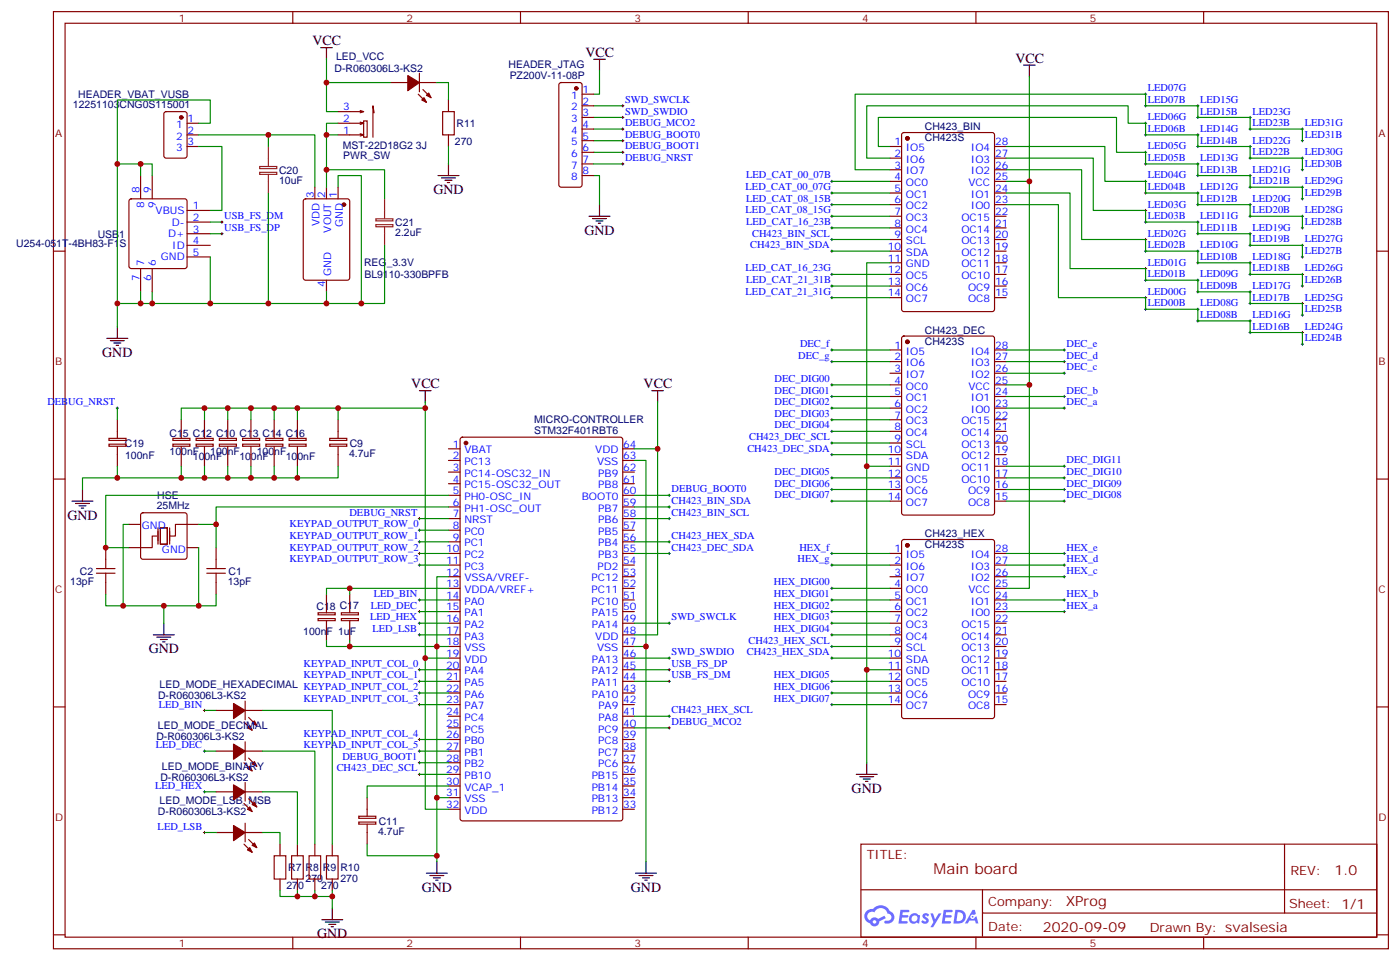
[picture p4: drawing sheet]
<svg xmlns="http://www.w3.org/2000/svg" width="425mm" height="292mm" viewBox="0 0 425 292" stroke-linecap="round" stroke-linejoin="round" font-family="sans-serif">
<g fill="none" stroke="#870000" stroke-width=".35">
<path d="M16.2 3.5h405.4v284.4h-405.4zM19.8 7.1h398.2v277.2h-398.2zM88.9 3.5v3.6M158 3.5v3.6M227.2 3.5v3.6M296.3 3.5v3.6M365.5 3.5v3.6M16.2 76.2h3.6M418 76.2h3.6M16.2 145.3h3.6M418 145.3h3.6M16.2 214.5h3.6"/>
<path d="M418 214.5h3.6M261.4 256.1h156.6v28.2h-156.6zM390 256.1v20.9M261.4 270h156.5M298.3 277h119.6M298.3 270v14.1M16.2 283.6h3.6M88.9 284.3v3.6M158 284.3v3.6M227.2 284.3v3.6M296.3 284.3v3.6M365.5 284.3v3.6"/>
<path d="M418 283.6h3.6"/>
</g>
<g fill="#5487ff">
<path d="M280.4 277.3a1.22 1.22 0 0 1 1.7 .3l-.4 .5a.47 .47 0 0 0-.3-.4 .47 .47 0 0 0-.5 .2l.1 .3a1.14 1.14 0 0 1 .8 1.7 1.14 1.14 0 0 1-1.9 0l-.2-.2 .5-.5 .7 .4a.29 .29 0 0 0 .3-.3 .29 .29 0 0 0-.2-.3 1.04 1.04 0 0 1-.6-1.7z"/>
<path d="M273.4 276h2.4l.3 .2-.2 .5-1.8 .1-.1 .8h1.5l.3 .4-.3 .4h-1.6l-.2 1.1h1.7l.2 .3-.2 .3-2.6 .1z"/>
<path d="M286.5 276h2.4l.3 .2-.1 .5-1.8 .1-.2 .8h1.6l.3 .4-.4 .4h-1.6l-.1 1.1h1.7l.2 .3-.2 .3-2.6 .1z"/>
<path d="M295.3 276.1h.7l.3 1.2-.6 .3a.69 .69 0 0 0-1 .3 .69 .69 0 0 0 .4 1 .69 .69 0 0 0 .9-.7l.5-.2 .6 2.2h-.8l-.2-.9h-1.8l-.5 .9h-.8z"/>
<path d="M282.5 277.1h.8l.6 1.8 1.1-1.8h.9l-2.6 4.2h-.8l.9-1.5z"/>
<path d="M290.1 276.1l-.6 4.1h1.3a2.11 2.11 0 0 0 2.5-2.1 2.11 2.11 0 0 0-2.5-2zM290.8 276.8a1.43 1.43 0 0 1 1.6 1.6 1.43 1.43 0 0 1-2 1.1z"/>
<path d="M276.4 277.7a1.54 1.54 0 0 0-.1 2.1 1.54 1.54 0 0 0 2.2 .2l.6 .2 .3-2.3-.2-.2-.4-.1a1.49 1.49 0 0 0-2.4 .1zM276.7 278.7a.94 .94 0 0 1 1.8 0 .94 .94 0 0 1-1.8 0z"/>
<path d="M263.1 276.4a2.18 2.18 0 0 0 1.1 3.7 1.44 1.44 0 0 0 1.6 1 1.44 1.44 0 0 0 1.2-1.5l2-1-.5-.8-1.9 1a1.47 1.47 0 0 0-2.4 .4 1.39 1.39 0 0 1-.7-1.9 1.39 1.39 0 0 1 2-.5 2.12 2.12 0 0 1 2.2-1.3 2.12 2.12 0 0 1 1.9 1.7 1.14 1.14 0 0 1 1.1 1.4 1.14 1.14 0 0 1-1.7 .8 .43 .43 0 0 0-.5 .3 .43 .43 0 0 0 .4 .5 1.98 1.98 0 0 0 2.5-1.2 1.98 1.98 0 0 0-1.2-2.5 3.1 3.1 0 0 0-5.3-.7l-.9 .1zM265 279.7a.55 .55 0 0 1 1.1 0 .55 .55 0 0 1-1.1 0z"/>
<circle cx="295.3" cy="278.1" r=".26"/>
</g>
<g fill="none" stroke="#870000" stroke-width=".35">
<path d="M50 34.1l.4-.2h5.7l.6 .4 .1 13-.5 .6-5.9 .1-.6-.5-.1-12.9zM56.8 37.4h3.5M109.4 37l1 .4h-7.7M109.4 33.5l1 .4h-7.7M110.4 36.7h1.1v4.9h-1.1zM110.4 37.4l-1 .3M110.4 33.9l-1 .3M113.6 34.2l-.4-2.1v9.5M118.5 25h5.3M127 28.6l2.5 2.4M127.4 25h5.2M127.4 22.2v5.7"/>
<path d="M128.4 27.2l2.5 2.4M134.4 33.9h3.5v7h-3.5zM136.2 30.3v3.6M169.9 25.3l.5-.3h5.6l.5 .3 .2 .5v30.3l-.2 .5-.5 .2h-5.6l-.5-.2-.2-.5v-30.3zM176.7 28.6h3.6M176.7 32.1h3.6M176.7 35.6h3.6M176.7 39.2h3.6M42.7 53.3v7M46.2 53.3v7M56.8 40.9h3.5M56.8 44.5h3.5"/>
<path d="M95.6 56.8v3.5M99.1 56.8v3.5M102.7 56.8v3.5M109.4 40.6l1 .3h-7.7M110.4 40.9l-1 .4M136.2 40.9v3.6M176.7 42.7h3.6M176.7 46.2h3.6M176.7 49.7h3.6M176.7 53.3h3.6M270.2 44.5h3.6M270.2 48h3.6"/>
<path d="M270.2 51.5h3.6M270.2 55h3.6M270.2 58.6h3.6M274 40.4l.5-.2h26.8l.6 .4 .1 53.2-.5 .7h-27l-.7-.4v-53.2zM302 44.5h3.5M302 48h3.5M302 51.5h3.5M302 55h3.5M302 58.6h3.5M39.4 60.5l.5-.2h16.2l.5 .2 .2 .5v19.8l-.2 .5-.5 .2h-16.2l-.5-.2-.2-.5v-19.8zM56.8 78h7.1M56.8 74.4h7.1"/>
<path d="M56.8 70.9h7.1M56.8 67.4h7.1M56.8 63.9h7.1M92.3 60.5l.5-.2h12.7l.6 .5 .1 23.5-.5 .7h-12.9l-.7-.4v-23.6zM270.2 62.1h3.6M270.2 65.6h3.6M270.2 69.1h3.6M270.2 72.7h3.6M270.2 76.2h3.6M270.2 79.7h3.6M302 62.1h3.5M302 65.6h3.5"/>
<path d="M302 69.1h3.5M302 72.7h3.5M302 76.2h3.5M302 79.7h3.5M42.7 81.5v7M46.2 81.5v7M99.1 85v3.5M270.2 83.3h3.6M270.2 86.8h3.6M270.2 90.3h3.6M302 83.3h3.5M302 86.8h3.5"/>
<path d="M302 90.3h3.5M270.2 106.2h3.6M270.2 109.7h3.6M270.2 113.2h3.6M270.2 116.8h3.6M274 102.2l.5-.2h26.8l.6 .4 .1 53.2-.5 .6-27 .1-.7-.5v-53.1zM302 106.2h3.5M302 109.7h3.5M302 113.2h3.5M302 116.8h3.5M33.1 134.8h5.2v.6h-5.2zM33.1 133h5.2v.6h-5.2z"/>
<path d="M35.6 127.4v5.6M35.6 135.5v6M52.5 134.8h5.2v.6h-5.2zM52.5 133h5.2v.6h-5.2zM55 127.4v5.6M55 135.5v6M59.5 134.8h5.2v.6h-5.2zM59.5 133h5.2v.6h-5.2zM62.1 127.4v5.6M62.1 135.5v6M66.6 134.8h5.2v.6h-5.2zM66.6 133h5.2v.6h-5.2z"/>
<path d="M69.1 127.4v5.6M69.1 135.5v6M73.7 134.8h5.1v.6h-5.1zM73.7 133h5.1v.6h-5.1zM76.2 127.4v5.6M76.2 135.5v6M80.7 134.8h5.2v.6h-5.2zM80.7 133h5.2v.6h-5.2zM83.3 127.4v5.6M83.3 135.5v6M87.8 134.8h5.2v.6h-5.2zM87.8 133h5.2v.6h-5.2z"/>
<path d="M90.3 127.4v5.6M90.3 135.5v6M100.1 134.8h5.2v.6h-5.2zM100.1 133h5.2v.6h-5.2zM102.7 127.4v5.6M102.7 135.5v6M136.2 136.2h3.5M136.2 139.7h3.5M139.9 132.9l.5-.3h48l.6 .5 .1 115.3-.5 .6-48.2 .1-.6-.5-.1-115.3zM189.1 136.2h3.5M189.1 139.7h3.5M270.2 120.3h3.6"/>
<path d="M270.2 123.8h3.6M270.2 127.4h3.6M270.2 130.9h3.6M270.2 134.4h3.6M270.2 137.9h3.6M302 120.3h3.5M302 123.8h3.5M302 127.4h3.5M302 130.9h3.5M302 134.4h3.5M302 137.9h3.5M39.2 159.1h3.5"/>
<path d="M42.9 155.8l.5-.2h12.7l.5 .2 .2 .5v12.7l-.2 .5-.5 .2h-12.7l-.5-.2-.2-.5v-12.7zM60.3 159.1h-7v3.5h-1.8M136.2 143.2h3.5M136.2 146.8h3.5M136.2 150.3h3.5M136.2 153.8h3.5M136.2 157.3h3.5M189.1 143.2h3.5M189.1 146.8h3.5M189.1 150.3h3.5M189.1 153.8h3.5M189.1 157.3h3.5"/>
<path d="M270.2 141.5h3.6M270.2 145h3.6M270.2 148.5h3.6M270.2 152h3.6M302 141.5h3.5M302 145h3.5M302 148.5h3.5M302 152h3.5M29.3 172.5h5.6M29.3 173.9h5.6M32.1 166.2v6.3M32.1 173.9v6.4"/>
<path d="M47.6 162.6h-1.4v3.6h-7M48 160.2v4.9M48.7 160.2h2.1v4.9h-2.1zM51.5 160.2v4.9M56.8 166.2h3.5M62.8 172.5h5.6M62.8 173.9h5.6M65.6 166.2v6.3M65.6 173.9v6.4M136.2 160.9h3.5M136.2 164.4h3.5M136.2 167.9h3.5"/>
<path d="M136.2 171.4h3.5M136.2 175h3.5M136.2 178.5h3.5M189.1 160.9h3.5M189.1 164.4h3.5M189.1 167.9h3.5M189.1 171.4h3.5M189.1 175h3.5M189.1 178.5h3.5M270.2 167.9h3.6M270.2 171.4h3.6M270.2 175h3.6"/>
<path d="M270.2 178.5h3.6M274 163.9l.5-.2h26.8l.6 .4 .1 53.2-.5 .7h-27l-.7-.4v-53.2zM302 167.9h3.5M302 171.4h3.5M302 175h3.5M302 178.5h3.5M96.6 187.7h5.2v.6h-5.2zM96.6 185.9h5.2v.6h-5.2zM99.1 180.3v5.6M99.1 188.4v6M103.6 187.7h5.2v.6h-5.2zM103.6 185.9h5.2v.6h-5.2z"/>
<path d="M106.2 180.3v5.6M106.2 188.4v6M136.2 182h3.5M136.2 185.6h3.5M136.2 189.1h3.5M136.2 192.6h3.5M136.2 196.1h3.5M136.2 199.7h3.5M189.1 182h3.5M189.1 185.6h3.5M189.1 189.1h3.5M189.1 192.6h3.5"/>
<path d="M189.1 196.1h3.5M189.1 199.7h3.5M270.2 182h3.6M270.2 185.6h3.6M270.2 189.1h3.6M270.2 192.6h3.6M270.2 196.1h3.6M270.2 199.7h3.6M302 182h3.5M302 185.6h3.5M302 189.1h3.5M302 192.6h3.5"/>
<path d="M302 196.1h3.5M302 199.7h3.5M65.6 215.5h5.3M74.1 219.1l2.5 2.4M74.4 212.7v5.7M74.4 215.5h5.3M75.5 217.7l2.5 2.4M136.2 203.2h3.5M136.2 206.7h3.5M136.2 210.3h3.5M136.2 213.8h3.5M136.2 217.3h3.5"/>
<path d="M189.1 203.2h3.5M189.1 206.7h3.5M189.1 210.3h3.5M189.1 213.8h3.5M189.1 217.3h3.5M270.2 203.2h3.6M270.2 206.7h3.6M270.2 210.3h3.6M270.2 213.8h3.6M302 203.2h3.5M302 206.7h3.5M302 210.3h3.5"/>
<path d="M302 213.8h3.5M65.6 227.9h5.3M74.1 231.4l2.5 2.5M74.4 227.9h5.3M74.4 225.1v5.6M74.4 237.4v5.7M75.5 230l2.5 2.5M136.2 220.8h3.5M136.2 224.4h3.5M136.2 227.9h3.5M136.2 231.4h3.5M136.2 234.9h3.5"/>
<path d="M136.2 238.5h3.5M189.1 220.8h3.5M189.1 224.4h3.5M189.1 227.9h3.5M189.1 231.4h3.5M189.1 234.9h3.5M189.1 238.5h3.5M65.6 252.6h5.3M65.6 240.2h5.3M74.1 256.1l2.5 2.5M74.1 243.8l2.5 2.4M74.4 252.6h5.3"/>
<path d="M74.4 249.8v5.6M74.4 240.2h5.3M75.5 254.7l2.5 2.5M75.5 242.4l2.5 2.4M83.3 259.6h3.5v7.1h-3.5zM85 256.1v3.5M88.5 259.6h3.6v7.1h-3.6zM90.3 256.1v3.5M93.8 259.6h3.6v7.1h-3.6zM95.6 256.1v3.5M99.1 259.6h3.6v7.1h-3.6zM100.9 256.1v3.5"/>
<path d="M108.9 249.4h5.2v.6h-5.2zM108.9 247.7h5.2v.6h-5.2zM111.5 242v5.7M111.5 250.1v6M136.2 242h3.5M136.2 245.5h3.5M189.1 242h3.5M189.1 245.5h3.5M85 266.7v3.5M90.3 266.7v3.5M95.6 266.7v3.5M100.9 266.7v3.5"/>
</g>
<g fill="#870000" stroke="#870000" stroke-width=".35">
<path d="M76.6 256.5l.7-.7 .7 1.4z"/>
<path d="M75.1 257.9l.7-.7 .8 1.4z"/>
<path d="M70.9 250.5l3.5 2.1-3.5 2.5z"/>
<path d="M76.6 219.4l.7-.7 .7 1.4z"/>
<path d="M75.1 220.8l.7-.7 .8 1.4z"/>
<path d="M70.9 213.4l3.5 2.1-3.5 2.5z"/>
<path d="M76.6 231.8l.7-.7 .7 1.4z"/>
<path d="M75.1 233.2l.7-.7 .8 1.4z"/>
<path d="M70.9 225.8l3.5 2.1-3.5 2.5z"/>
<path d="M76.6 244.1l.7-.7 .7 1.4z"/>
<path d="M75.1 245.5l.7-.7 .8 1.4z"/>
<path d="M70.9 238.1l3.5 2.1-3.5 2.5z"/>
<path d="M130.2 28.2l.7 1.4-1.4-.7z"/>
<path d="M128.1 30.3l.7-.7 .7 1.4z"/>
<path d="M123.8 22.9l3.6 2.1-3.6 2.5z"/>
<circle cx="141.5" cy="134.4" r=".53"/>
<circle cx="55" cy="35.6" r=".53"/>
<circle cx="275.5" cy="42" r=".53"/>
<circle cx="275.5" cy="103.7" r=".53"/>
<circle cx="275.5" cy="165.5" r=".53"/>
<circle cx="104.4" cy="62.1" r=".53"/>
<circle cx="175" cy="26.8" r=".53"/>
</g>
<g fill="none" stroke="#000" stroke-width=".35">
<path d="M97.4 14.5h3.5M99.1 14.5v3.5M180.3 18h3.5M182 18v3.5M310.8 19.8h3.5M312.6 19.8v3.5M133 53.3h6.3M134.1 54h4.2M135.1 54.7h2.1M135.8 55.4h.7M136.2 49.7v3.6M178.9 65.6h6.3"/>
<path d="M179.9 66.3h4.2M181 67h2.1M181.7 67.7h.7M182 62.1v3.5M35.6 99.1v3.6M32.5 102.7h6.3M33.5 103.4h4.2M34.6 104.1h2.1M35.3 104.8h.7M127.4 118.5h3.5M129.1 118.5v3.6M197.9 118.5h3.5"/>
<path d="M199.7 118.5v3.6M21.9 152h6.3M22.9 152.8h4.3M24 153.5h2.1M24.7 154.2h.7M25 148.5v3.5M46.6 192.6h6.3M47.6 193.3h4.3M48.7 194h2.1M49.4 194.7h.7M49.7 189.1v3.5M260 234.9h6.3"/>
<path d="M261.1 235.7h4.2M262.1 236.4h2.1M262.8 237.1h.7M263.2 231.4v3.5M97.7 279h6.4M98.8 279.8h4.2M100.9 275.5v3.5M129.5 264.9h6.3M130.5 265.6h4.3M131.6 266.3h2.1M132.3 267.1h.7M132.6 261.4v3.5"/>
<path d="M193 264.9h6.3M194 265.6h4.3M195.1 266.3h2.1M195.8 267.1h.7M196.1 261.4v3.5M99.8 280.5h2.2M100.5 281.2h.7"/>
</g>
<g fill="none" stroke="#008700" stroke-width=".35">
<path d="M99.1 18v15.9h3.6M60.3 37.4h3.6v-7.1h-28.3v19.4M99.1 25h19.4M102.7 37.4h-3.6v19.4M132.6 25h3.6v5.3M180.3 32.1h8.8M180.3 35.6h8.8M180.3 39.2h8.8M182 21.5v7.1h-1.7M312.6 23.3v31.7h-7.1M42.7 49.7v3.6M46.2 53.3v-3.6h-10.6v42.4h28.3v-14.1"/>
<path d="M60.3 40.9h35.3v15.9M60.3 44.5h7.1v19.4h-3.5M81.5 40.9v3.6M81.5 58.6v33.5M99.1 40.9h3.6M99.1 51.5h17.7v8.8M102.7 56.8v-3.5h7v38.8h-45.8M136.2 44.5v5.2M180.3 53.3h1.7v8.8M180.3 49.7h8.8M180.3 42.7h8.8M180.3 46.2h8.8"/>
<path d="M252.6 55h17.6M252.6 58.6h17.6M270.2 44.5h-3.5v-8.9h72.3v10.6h8.8v3.5h15.9v3.6h15.9v3.5h15.9v3.5M270.2 48h-7v-15.9h79.3v5.3h5.3v3.5h15.9v3.6h15.9v3.5h15.9v3.5M305.5 58.6h19.4v22.9h22.9v3.5h15.9v3.5h15.9v3.6h15.9v3.5M305.5 51.5h22.9v21.2h19.4v3.5h15.9v3.5h15.9v3.6h15.9v3.5M305.5 48h26.5v15.9h15.8v3.5h15.9v3.5h15.9v3.5h15.9v3.6M305.5 44.5h30v10.5h12.3v3.6h15.9v3.5h15.9v3.5h15.9v3.5M312.6 55v61.8h-7.1M395.5 42.7v-3.5h-15.9v-3.6h-15.9v-3.5h-15.9v-3.5h-88.2v22.9h10.6M63.9 67.4h3.5M63.9 70.9h3.5"/>
<path d="M116.8 74.4v17.7h-7.1M252.6 62.1h17.6M252.6 65.6h17.6M252.6 69.1h17.6M252.6 72.7h17.6M252.6 76.2h17.6M270.2 79.7h-7v61.8M305.5 62.1h15.9v28.2h26.4v3.5h15.9v3.6h15.9v3.5h15.9v3.5M35.6 92.1v7M42.7 88.5v3.6M46.2 88.5v3.6M99.1 88.5v3.6"/>
<path d="M252.6 83.3h17.6M252.6 86.8h17.6M252.6 90.3h17.6M252.6 106.2h17.6M252.6 109.7h17.6M252.6 116.8h17.6M305.5 106.2h17.6M305.5 109.7h17.6M305.5 113.2h17.6M312.6 116.8v61.7h-7.1M35.6 123.8v3.6M62.1 123.8v3.6"/>
<path d="M69.1 123.8v3.6M76.2 123.8v3.6M83.3 123.8v3.6M90.3 123.8v3.6M102.7 123.8v3.6M129.1 122.1v77.6h7.1M129.1 123.8h-74.1v3.6M192.6 139.7h3.5v121.7M192.6 136.2h7.1M199.7 122.1v70.5h-7.1M252.6 120.3h17.6M252.6 123.8h17.6"/>
<path d="M252.6 127.4h17.6M252.6 130.9h17.6M252.6 137.9h17.6M252.6 134.4h17.6M305.5 120.3h17.6M305.5 123.8h17.6M35.6 141.5v3.5h19.4M35.6 145h-10.6v3.5M39.2 159.1h-1.8v24.7M55 141.5v3.5h47.7v-3.5M62.1 141.5v3.5M65.6 159.1v7.1"/>
<path d="M69.1 141.5v3.5M76.2 141.5v3.5M83.3 141.5v3.5M90.3 141.5v3.5M127.4 157.3h8.8M136.2 150.3h-104.1v15.9h7.1M136.2 153.8h-70.6v5.3h-5.3M192.6 150.3h10.6M192.6 157.3h10.6M192.6 153.8h10.6M252.6 145h17.6M252.6 148.5h17.6"/>
<path d="M252.6 152h17.6M270.2 141.5h-7v61.7M305.5 145h17.6M305.5 148.5h17.6M305.5 152h17.6M305.5 141.5h17.6M60.3 166.2v17.6M106.2 178.5v1.8M127.4 171.4h8.8M127.4 167.9h8.8M127.4 164.4h8.8M127.4 160.9h8.8"/>
<path d="M136.2 175h-3.6v21.1h-33.5v-1.7M136.2 178.5h-37.1v1.8M192.6 167.9h10.6M192.6 164.4h10.6M252.6 171.4h17.6M252.6 167.9h17.6M252.6 178.5h17.6M305.5 175h17.6M305.5 171.4h17.6M305.5 167.9h17.6M32.1 180.3v3.5h17.6M65.6 180.3v3.5h-15.9v5.3"/>
<path d="M106.2 194.4v1.7M127.4 185.6h8.8M127.4 182h8.8M127.4 189.1h8.8M127.4 192.6h8.8M129.1 199.7v45.8h7.1M136.2 196.1h-3.6v45.9M192.6 199.7h10.6M192.6 196.1h3.5M192.6 189.1h10.6M252.6 199.7h17.6M252.6 196.1h17.6"/>
<path d="M252.6 185.6h17.6M252.6 182h17.6M252.6 189.1h17.6M252.6 192.6h17.6M305.5 185.6h17.6M305.5 182h17.6M62.1 215.5h3.5M79.7 215.5h21.2v40.6M127.4 206.7h8.8M127.4 203.2h8.8M127.4 210.3h8.8M127.4 213.8h8.8"/>
<path d="M192.6 206.7h10.6M192.6 203.2h10.6M192.6 217.3h10.6M252.6 206.7h17.6M252.6 210.3h17.6M252.6 213.8h17.6M270.2 203.2h-7v28.2M62.1 227.9h3.5M79.7 227.9h15.9v28.2M127.4 231.4h8.8M127.4 234.9h8.8M127.4 227.9h8.8"/>
<path d="M127.4 224.4h8.8M136.2 238.5h-24.7v3.5M192.6 220.8h10.6M62.1 240.2h3.5M62.1 252.6h3.5M79.7 252.6h5.3v3.5M79.7 240.2h10.6v15.9M111.5 256.1v3.5h21.1M136.2 242h-3.6v19.4M85 270.2v1.8h15.9v-1.8M90.3 270.2v1.8M95.6 270.2v1.8"/>
<path d="M100.9 272v3.5"/>
</g>
<g fill="none" stroke="#000" stroke-width=".3">
<path d="M188.7 32.1h.7M188.7 35.6h.7M188.7 39.2h.7M189.1 31.8v.7M189.1 35.3v.7M189.1 38.8v.7M347.5 37.4h.7M347.5 28.6h.7M347.5 32.1h.7M347.8 28.2v.7M347.8 31.8v.7M347.8 37v.7"/>
<path d="M363.4 32.1h.7M363.4 35.6h.7M363.7 31.8v.7M363.7 35.3v.7M379.2 35.6h.7M379.2 39.2h.7M379.6 35.3v.7M379.6 38.8v.7M395.1 39.2h.7M395.5 38.8v.7M188.7 46.2h.7M188.7 49.7h.7"/>
<path d="M188.7 42.7h.7M189.1 42.3v.7M189.1 45.9v.7M189.1 49.4v.7M252.2 55h.7M252.2 58.6h.7M252.6 54.7v.7M252.6 58.2v.7M347.5 55h.7M347.5 46.2h.7M347.5 58.6h.7M347.5 49.7h.7"/>
<path d="M347.5 40.9h.7M347.8 40.6v.7M347.8 45.9v.7M347.8 49.4v.7M347.8 54.7v.7M347.8 58.2v.7M363.4 58.6h.7M363.4 49.7h.7M363.4 40.9h.7M363.4 44.5h.7M363.4 53.3h.7M363.7 40.6v.7"/>
<path d="M363.7 44.1v.7M363.7 49.4v.7M363.7 52.9v.7M363.7 58.2v.7M379.2 44.5h.7M379.2 53.3h.7M379.2 48h.7M379.2 56.8h.7M379.6 44.1v.7M379.6 47.6v.7M379.6 52.9v.7M379.6 56.4v.8"/>
<path d="M395.1 48h.7M395.1 56.8h.7M395.1 42.7h.7M395.1 51.5h.7M395.5 42.3v.7M395.5 47.6v.7M395.5 51.2v.7M395.5 56.4v.8M395.5 60v.7M67 70.9h.7M67 67.4h.7M67.4 67v.7"/>
<path d="M67.4 70.6v.7M252.2 72.7h.7M252.2 76.2h.7M252.2 62.1h.7M252.2 65.6h.7M252.2 69.1h.7M252.6 61.7v.7M252.6 65.3v.7M252.6 68.8v.7M252.6 72.3v.7M252.6 75.8v.8M347.5 67.4h.7"/>
<path d="M347.5 72.7h.7M347.5 63.9h.7M347.5 76.2h.7M347.8 63.5v.7M347.8 67v.7M347.8 72.3v.7M347.8 75.8v.8M363.4 70.9h.7M363.4 67.4h.7M363.4 76.2h.7M363.4 62.1h.7M363.4 79.7h.7"/>
<path d="M363.7 61.7v.7M363.7 67v.7M363.7 70.6v.7M363.7 75.8v.8M363.7 79.4v.7M379.2 70.9h.7M379.2 62.1h.7M379.2 79.7h.7M379.2 65.6h.7M379.2 74.4h.7M379.6 61.7v.7M379.6 65.3v.7"/>
<path d="M379.6 70.6v.7M379.6 74.1v.7M379.6 79.4v.7M395.1 65.6h.7M395.1 74.4h.7M395.1 60.3h.7M395.1 69.1h.7M395.1 78h.7M395.5 65.3v.7M395.5 68.8v.7M395.5 74.1v.7M395.5 77.6v.7"/>
<path d="M252.2 90.3h.7M252.2 83.3h.7M252.2 86.8h.7M252.6 82.9v.7M252.6 86.4v.7M252.6 90v.7M347.5 90.3h.7M347.5 81.5h.7M347.5 93.8h.7M347.5 85h.7M347.8 81.1v.7M347.8 84.7v.7"/>
<path d="M347.8 90v.7M347.8 93.5v.7M363.4 93.8h.7M363.4 85h.7M363.4 88.5h.7M363.4 97.4h.7M363.7 84.7v.7M363.7 88.2v.7M363.7 93.5v.7M363.7 97v.7M379.2 88.5h.7M379.2 97.4h.7"/>
<path d="M379.2 83.3h.7M379.2 92.1h.7M379.6 82.9v.7M379.6 88.2v.7M379.6 91.7v.7M379.6 97v.7M395.1 83.3h.7M395.1 92.1h.7M395.1 86.8h.7M395.1 95.6h.7M395.5 82.9v.7M395.5 86.4v.7"/>
<path d="M395.5 91.7v.7M395.5 95.2v.8M252.2 116.8h.7M252.2 109.7h.7M252.2 106.2h.7M252.6 105.8v.7M252.6 109.4v.7M252.6 116.4v.7M252.6 119.9v.8M322.8 109.7h.7M322.8 106.2h.7M322.8 113.2h.7"/>
<path d="M323.1 105.8v.7M323.1 109.4v.7M323.1 112.9v.7M323.1 119.9v.8M379.2 100.9h.7M379.6 100.5v.7M395.1 100.9h.7M395.1 104.4h.7M395.5 100.5v.7M395.5 104.1v.7M35.3 123.8h.7M35.6 123.5v.7"/>
<path d="M252.2 130.9h.7M252.2 127.4h.7M252.2 123.8h.7M252.2 120.3h.7M252.2 137.9h.7M252.2 134.4h.7M252.6 123.5v.7M252.6 127v.7M252.6 130.5v.7M252.6 134.1v.7M252.6 137.6v.7M322.8 123.8h.7"/>
<path d="M322.8 120.3h.7M323.1 123.5v.7M127 157.3h.7M127.4 157v.7M202.8 157.3h.8M202.8 150.3h.8M202.8 153.8h.8M203.2 149.9v.7M203.2 153.5v.7M203.2 157v.7M252.2 145h.7M252.2 148.5h.7"/>
<path d="M252.2 152h.7M252.6 144.6v.7M252.6 148.2v.7M252.6 151.7v.7M322.8 141.5h.7M322.8 145h.7M322.8 148.5h.7M322.8 152h.7M323.1 141.1v.7M323.1 144.6v.7M323.1 148.2v.7M323.1 151.7v.7"/>
<path d="M127 171.4h.7M127 167.9h.7M127 164.4h.7M127 160.9h.7M127.4 160.5v.7M127.4 164v.7M127.4 167.6v.7M127.4 171.1v.7M202.8 167.9h.8M202.8 164.4h.8M203.2 164v.7M203.2 167.6v.7"/>
<path d="M252.2 178.5h.7M252.2 171.4h.7M252.2 167.9h.7M252.6 167.6v.7M252.6 171.1v.7M252.6 178.2v.7M322.8 171.4h.7M322.8 167.9h.7M322.8 175h.7M323.1 167.6v.7M323.1 171.1v.7M323.1 174.6v.7"/>
<path d="M127 192.6h.7M127 189.1h.7M127 185.6h.7M127 182h.7M127.4 181.7v.7M127.4 185.2v.7M127.4 188.7v.7M127.4 192.3v.7M202.8 199.7h.8M202.8 189.1h.8M203.2 188.7v.7M203.2 199.3v.7"/>
<path d="M252.2 199.7h.7M252.2 192.6h.7M252.2 189.1h.7M252.2 185.6h.7M252.2 182h.7M252.2 196.1h.7M252.6 181.7v.7M252.6 185.2v.7M252.6 188.7v.7M252.6 192.3v.7M252.6 195.8v.7M252.6 199.3v.7"/>
<path d="M322.8 185.6h.7M322.8 182h.7M323.1 181.7v.7M323.1 185.2v.7M61.7 215.5h.7M62.1 215.2v.7M127 206.7h.7M127 203.2h.7M127 213.8h.7M127 210.3h.7M127.4 202.8v.8M127.4 206.4v.7"/>
<path d="M127.4 209.9v.7M127.4 213.4v.7M202.8 206.7h.8M202.8 203.2h.8M202.8 217.3h.8M203.2 202.8v.8M203.2 206.4v.7M203.2 217v.7M252.2 206.7h.7M252.2 213.8h.7M252.2 210.3h.7M252.6 206.4v.7"/>
<path d="M252.6 209.9v.7M252.6 213.4v.7M61.7 227.9h.7M62.1 227.5v.7M62.1 239.9v.7M127 231.4h.7M127 234.9h.7M127 227.9h.7M127 224.4h.7M127.4 224v.7M127.4 227.5v.7M127.4 231.1v.7"/>
<path d="M127.4 234.6v.7M202.8 220.8h.8M203.2 220.5v.7M61.7 240.2h.7M61.7 252.6h.7M62.1 252.2v.7"/>
</g>
<path d="M78.8 50.5h5.2v.7h-5.2zM78.8 52.3h5.2v.6h-5.2zM81.5 44.5v5.9M81.5 52.9v5.7M114.1 66.4h5.2v.6h-5.2zM114.1 68.2h5.2v.6h-5.2zM116.8 60.3v6M116.8 68.8v5.6" fill="none" stroke="#8c2424" stroke-width=".35"/>
<g fill="#c00">
<circle cx="129.1" cy="199.7" r=".88"/>
<circle cx="132.6" cy="242" r=".88"/>
<circle cx="199.7" cy="136.2" r=".88"/>
<circle cx="196.1" cy="196.1" r=".88"/>
<circle cx="63.9" cy="92.1" r=".88"/>
<circle cx="42.7" cy="49.7" r=".88"/>
<circle cx="35.6" cy="92.1" r=".88"/>
<circle cx="99.1" cy="40.9" r=".88"/>
<circle cx="35.6" cy="49.7" r=".88"/>
<circle cx="42.7" cy="92.1" r=".88"/>
<circle cx="46.2" cy="92.1" r=".88"/>
<circle cx="99.1" cy="92.1" r=".88"/>
<circle cx="263.2" cy="203.2" r=".88"/>
<circle cx="263.2" cy="141.5" r=".88"/>
<circle cx="312.6" cy="55" r=".88"/>
<circle cx="312.6" cy="116.8" r=".88"/>
<circle cx="132.6" cy="259.6" r=".88"/>
<circle cx="90.3" cy="145" r=".88"/>
<circle cx="83.3" cy="145" r=".88"/>
<circle cx="76.2" cy="145" r=".88"/>
<circle cx="69.1" cy="145" r=".88"/>
<circle cx="129.1" cy="123.8" r=".88"/>
<circle cx="62.1" cy="123.8" r=".88"/>
<circle cx="69.1" cy="123.8" r=".88"/>
<circle cx="76.2" cy="123.8" r=".88"/>
<circle cx="83.3" cy="123.8" r=".88"/>
<circle cx="90.3" cy="123.8" r=".88"/>
<circle cx="102.7" cy="123.8" r=".88"/>
<circle cx="62.1" cy="145" r=".88"/>
<circle cx="132.6" cy="196.1" r=".88"/>
<circle cx="106.2" cy="178.5" r=".88"/>
<circle cx="106.2" cy="196.1" r=".88"/>
<circle cx="95.6" cy="272" r=".88"/>
<circle cx="90.3" cy="272" r=".88"/>
<circle cx="100.9" cy="272" r=".88"/>
<circle cx="99.1" cy="25" r=".88"/>
<circle cx="37.4" cy="183.8" r=".88"/>
<circle cx="32.1" cy="166.2" r=".88"/>
<circle cx="49.7" cy="183.8" r=".88"/>
<circle cx="60.3" cy="183.8" r=".88"/>
<circle cx="65.6" cy="159.1" r=".88"/>
<circle cx="55" cy="145" r=".88"/>
<circle cx="35.6" cy="145" r=".88"/>
<circle cx="81.5" cy="40.9" r=".88"/>
<circle cx="81.5" cy="92.1" r=".88"/>
<circle cx="99.1" cy="51.5" r=".88"/>
<circle cx="109.7" cy="92.1" r=".88"/>
</g>
<text font-size="4.6" fill="#800" x="283.5" y="265.1">Main board</text>
<g font-size="4.2">
<text x="94.9" y="13.8">VCC</text>
<text x="177.8" y="17.3">VCC</text>
<text x="308.3" y="19.1">VCC</text>
<text x="131.6" y="58.9">GND</text>
<text x="177.4" y="71.3">GND</text>
<text x="31" y="108.3">GND</text>
<text x="124.9" y="117.8">VCC</text>
<text x="195.4" y="117.8">VCC</text>
<text x="20.5" y="157.7">GND</text>
<text x="45.2" y="198.3">GND</text>
<text x="258.6" y="240.6">GND</text>
<text x="128.1" y="270.6">GND</text>
<text x="191.6" y="270.6">GND</text>
<text x="96.3" y="284.7">GND</text>
</g>
<g font-size="4.2" fill="#800">
<text x="405.2" y="265.4">1.0</text>
<text x="323.6" y="274.9">XProg</text>
<text x="316.7" y="282.7">2020-09-09</text>
</g>
<g font-size="3.9" fill="#800">
<text x="263.2" y="260.7">TITLE:</text>
<text x="391.8" y="265.4">REV:</text>
<text x="300.1" y="274.9">Company:</text>
<text x="391.4" y="275.5">Sheet: 1/1</text>
<text x="300.1" y="282.6">Date:</text>
<text x="349.1" y="282.7">Drawn By: svalsesia</text>
</g>
<g font-size="3.2" fill="#800">
<text x="54.3" y="6.5">1</text>
<text x="123.5" y="6.5">2</text>
<text x="192.6" y="6.5">3</text>
<text x="261.8" y="6.5">4</text>
<text x="330.9" y="6.5">5</text>
<text x="16.8" y="41.6">A</text>
<text x="418.6" y="41.6">A</text>
<text x="16.8" y="110.8">B</text>
<text x="418.6" y="110.8">B</text>
<text x="16.8" y="179.9">C</text>
<text x="418.6" y="179.9">C</text>
<text x="16.8" y="249.1">D</text>
<text x="418.6" y="249.1">D</text>
<text x="54.3" y="287.3">1</text>
<text x="123.5" y="287.3">2</text>
<text x="192.6" y="287.3">3</text>
<text x="261.8" y="287.3">4</text>
<text x="330.9" y="287.3">5</text>
</g>
<g font-size="3.2" fill="#000080">
<text x="101.6" y="21.8">D-R060306L3-KS2</text>
<text x="102.1" y="18.3">LED_VCC</text>
<text x="154.4" y="20.8">HEADER_JTAG</text>
<text x="154.8" y="24">PZ200V-11-08P</text>
<text x="23.8" y="29.6">HEADER_VBAT_VUSB</text>
<text x="22.2" y="32.8">12251103CNG0S115001</text>
<text x="138.6" y="38.5">R11</text>
<text x="280.8" y="39.5">CH423_BIN</text>
<text x="104.1" y="45.2">MST-22D18G2 3J</text>
<text x="138.1" y="43.9">270</text>
<text x="280.8" y="42.7">CH423S</text>
<text x="84.7" y="52.7">C20</text>
<text x="104.2" y="48.3">PWR_SW</text>
<text x="84.7" y="55.8">10uF</text>
<text x="120" y="71.7">2.2uF</text>
<text x="120" y="68.6">C21</text>
<text x="4.9" y="75">U254-051T-4BH83-F1S</text>
<text x="29.7" y="72.1">USB1</text>
<text x="110.5" y="80.8">REG_3.3V</text>
<text x="110.6" y="84.4">BL9110-330BPFB</text>
<text x="280.8" y="101.2">CH423_DEC</text>
<text x="280.8" y="104.8">CH423S</text>
<text x="162.2" y="131.6">STM32F401RBT6</text>
<text x="162.2" y="128.4">MICRO-CONTROLLER</text>
<text x="37.9" y="135.6">C19</text>
<text x="51.5" y="137.9">100nF</text>
<text x="51.5" y="132.6">C15 C12 C10 C13 C14 C16</text>
<text x="63.9" y="137.9">100nF</text>
<text x="78" y="137.9">100nF</text>
<text x="106.2" y="135.6">C9</text>
<text x="38" y="139.1">100nF</text>
<text x="58.6" y="139.7">100nF</text>
<text x="72.7" y="139.7">100nF</text>
<text x="86.8" y="139.7">100nF</text>
<text x="106" y="138.7">4.7uF</text>
<text x="47.6" y="154.5">25MHz</text>
<text x="47.8" y="151.3">HSE</text>
<text x="280.8" y="166.2">CH423S</text>
<text x="280.8" y="163">CH423_HEX</text>
<text x="21.3" y="177.6">13pF</text>
<text x="24.3" y="174.3">C2</text>
<text x="69.1" y="177.6">13pF</text>
<text x="69.4" y="174.3">C1</text>
<text x="96.1" y="185">C18 C17</text>
<text x="92.1" y="192.6">100nF 1uF</text>
<text x="48.5" y="208.6">LED_MODE_HEXADECIMAL KEYPAD_INPUT_COL_2</text>
<text x="48" y="212">D-R060306L3-KS2</text>
<text x="47.9" y="221.2">LED_MODE_DECIMAL</text>
<text x="47.5" y="224.6">D-R060306L3-KS2</text>
<text x="49.2" y="233.5">LED_MODE_BINARY</text>
<text x="48.7" y="236.9">D-R060306L3-KS2</text>
<text x="48.5" y="243.9">LED_MODE_LSB_MSB</text>
<text x="48" y="247.3">D-R060306L3-KS2</text>
<text x="115" y="250.2">C11</text>
<text x="114.8" y="253.4">4.7uF</text>
<text x="87" y="269.7">270</text>
<text x="87.5" y="264.3">R7</text>
<text x="92.8" y="267.5">270</text>
<text x="92.8" y="264.3">R8</text>
<text x="97.6" y="269.7">270</text>
<text x="98.1" y="264.3">R9</text>
<text x="103.4" y="267.5">270</text>
<text x="103.4" y="264.3">R10</text>
</g>
<g font-size="3.2" fill="#00f">
<text x="173.4" y="30">1</text>
<text x="176.9" y="28.2">1</text>
<text x="348.5" y="27.7">LED07G</text>
<text x="104.2" y="33.5">3</text>
<text x="173.4" y="33.5">2</text>
<text x="176.9" y="31.8">2</text>
<text x="176.9" y="35.3">3</text>
<text x="189.8" y="31.2">SWD_SWCLK</text>
<text x="189.8" y="34.7">SWD_SWDIO</text>
<text x="348.5" y="31.2">LED07B</text>
<text x="364.4" y="31.2">LED15G</text>
<text x="364.4" y="34.7">LED15B</text>
<text x="380.3" y="34.7">LED23G</text>
<text x="53.5" y="38.8">1</text>
<text x="57" y="37">1</text>
<text x="57" y="40.6">2</text>
<text x="104.2" y="40.6">1</text>
<text x="104.2" y="37">2</text>
<text x="173.4" y="37">3</text>
<text x="173.4" y="40.6">4</text>
<text x="176.9" y="38.8">4</text>
<text x="189.8" y="38.3">DEBUG_MCO2</text>
<text x="189.8" y="41.8">DEBUG_BOOT0</text>
<text x="348.5" y="36.5">LED06G</text>
<text x="348.5" y="40">LED06B</text>
<text x="364.4" y="40">LED14G</text>
<text x="380.3" y="38.3">LED23B</text>
<text x="396.2" y="38.3">LED31G</text>
<text x="396.2" y="41.8">LED31B</text>
<text x="53.5" y="42.3">2</text>
<text x="53.5" y="45.9">3</text>
<text x="57" y="44.1">3</text>
<text x="173.4" y="44.1">5</text>
<text x="173.4" y="47.6">6</text>
<text x="176.9" y="42.3">5</text>
<text x="176.9" y="45.9">6</text>
<text x="189.8" y="45.3">DEBUG_BOOT1</text>
<text x="271.6" y="44.1">1</text>
<text x="271.6" y="47.6">2</text>
<text x="275.1" y="45.9">IO5</text>
<text x="294.8" y="45.9">IO4</text>
<text x="302.2" y="47.6">27</text>
<text x="302.2" y="44.1">28</text>
<text x="348.5" y="45.3">LED05G</text>
<text x="364.4" y="43.6">LED14B</text>
<text x="380.3" y="43.6">LED22G</text>
<text x="380.3" y="47.1">LED22B</text>
<text x="396.2" y="47.1">LED30G</text>
<text x="173.4" y="51.2">7</text>
<text x="176.9" y="49.4">7</text>
<text x="176.9" y="52.9">8</text>
<text x="189.8" y="48.9">DEBUG_NRST</text>
<text x="271.6" y="51.2">3</text>
<text x="275.1" y="49.4">IO6</text>
<text x="275.1" y="52.9">IO7</text>
<text x="294.8" y="52.9">IO2</text>
<text x="294.8" y="49.4">IO3</text>
<text x="302.2" y="51.2">26</text>
<text x="348.5" y="48.9">LED05B</text>
<text x="364.4" y="48.9">LED13G</text>
<text x="364.4" y="52.4">LED13B</text>
<text x="380.3" y="52.4">LED21G</text>
<text x="396.2" y="50.6">LED30B</text>
<text x="42.3" y="58.6" transform="rotate(-90 42.3 58.6)">8</text>
<text x="45.9" y="58.6" transform="rotate(-90 45.9 58.6)">9</text>
<text x="173.4" y="54.7">8</text>
<text x="226.4" y="57.7">LED_CAT_00_07G</text>
<text x="226.6" y="54.2">LED_CAT_00_07B</text>
<text x="271.6" y="54.7">4</text>
<text x="271.6" y="58.2">5</text>
<text x="275.1" y="56.4">OC0</text>
<text x="275.1" y="60">OC1</text>
<text x="294.1" y="56.4">VCC</text>
<text x="294.8" y="60">IO1</text>
<text x="302.2" y="58.2">24</text>
<text x="302.2" y="54.7">25</text>
<text x="348.5" y="54.2">LED04G</text>
<text x="348.5" y="57.7">LED04B</text>
<text x="364.4" y="57.7">LED12G</text>
<text x="380.3" y="55.9">LED21B</text>
<text x="396.2" y="55.9">LED29G</text>
<text x="396.2" y="59.4">LED29B</text>
<text x="43.7" y="63" transform="rotate(-90 43.7 63)">8</text>
<text x="47.3" y="64.9">VBUS</text>
<text x="47.3" y="63" transform="rotate(-90 47.3 63)">9</text>
<text x="58.6" y="63.5">1</text>
<text x="95.2" y="60.1" transform="rotate(-90 95.2 60.1)">3</text>
<text x="98.8" y="60.1" transform="rotate(-90 98.8 60.1)">2</text>
<text x="102.3" y="60.1" transform="rotate(-90 102.3 60.1)">1</text>
<text x="226.4" y="64.7">LED_CAT_08_15G</text>
<text x="226.6" y="61.2">LED_CAT_08_15B</text>
<text x="271.6" y="61.7">6</text>
<text x="271.6" y="65.3">7</text>
<text x="275.1" y="63.5">OC2</text>
<text x="294.8" y="63.5">IO0</text>
<text x="302.2" y="65.3">22</text>
<text x="302.2" y="61.7">23</text>
<text x="348.5" y="63">LED03G</text>
<text x="364.4" y="61.2">LED12B</text>
<text x="380.3" y="61.2">LED20G</text>
<text x="380.3" y="64.7">LED20B</text>
<text x="396.2" y="64.7">LED28G</text>
<text x="51.1" y="72">D+</text>
<text x="52.2" y="68.4">D-</text>
<text x="58.6" y="70.6">3</text>
<text x="58.6" y="67">2</text>
<text x="68.1" y="70">USB_FS_DP</text>
<text x="68.1" y="66.5">USB_FS_DM</text>
<text x="97" y="68.7" transform="rotate(-90 97 68.7)">VDD</text>
<text x="100.5" y="70.6" transform="rotate(-90 100.5 70.6)">VOUT</text>
<text x="104.1" y="68.9" transform="rotate(-90 104.1 68.9)">GND</text>
<text x="226.6" y="68.3">LED_CAT_16_23B</text>
<text x="228.4" y="71.8">CH423_BIN_SCL</text>
<text x="271.6" y="68.8">8</text>
<text x="275.1" y="67">OC3</text>
<text x="275.1" y="70.6">OC4</text>
<text x="291.9" y="70.6">OC14</text>
<text x="291.9" y="67">OC15</text>
<text x="302.2" y="68.8">21</text>
<text x="348.5" y="71.8">LED02G</text>
<text x="348.5" y="66.5">LED03B</text>
<text x="364.4" y="66.5">LED11G</text>
<text x="364.4" y="70">LED11B</text>
<text x="380.3" y="70">LED19G</text>
<text x="396.2" y="68.3">LED28B</text>
<text x="52.3" y="75.5">ID</text>
<text x="58.6" y="77.6">5</text>
<text x="58.6" y="74.1">4</text>
<text x="227.8" y="75.3">CH423_BIN_SDA</text>
<text x="269.5" y="75.8">10</text>
<text x="271.6" y="72.3">9</text>
<text x="275.1" y="74.1">SCL</text>
<text x="275.1" y="77.6">SDA</text>
<text x="291.9" y="77.6">OC12</text>
<text x="291.9" y="74.1">OC13</text>
<text x="302.2" y="75.8">19</text>
<text x="302.2" y="72.3">20</text>
<text x="348.5" y="75.3">LED02B</text>
<text x="364.4" y="75.3">LED10G</text>
<text x="380.3" y="73.6">LED19B</text>
<text x="396.2" y="73.6">LED27G</text>
<text x="396.2" y="77.1">LED27B</text>
<text x="43.7" y="80.8" transform="rotate(-90 43.7 80.8)">7</text>
<text x="47.3" y="80.8" transform="rotate(-90 47.3 80.8)">6</text>
<text x="48.8" y="79">GND</text>
<text x="100.5" y="83.7" transform="rotate(-90 100.5 83.7)">GND</text>
<text x="226.4" y="82.4">LED_CAT_16_23G</text>
<text x="269.5" y="79.4">11</text>
<text x="269.5" y="82.9">12</text>
<text x="275.1" y="81.1">GND</text>
<text x="291.9" y="81.1">OC11</text>
<text x="302.2" y="82.9">17</text>
<text x="302.2" y="79.4">18</text>
<text x="348.5" y="80.6">LED01G</text>
<text x="364.4" y="78.8">LED10B</text>
<text x="380.3" y="78.8">LED18G</text>
<text x="380.3" y="82.4">LED18B</text>
<text x="396.2" y="82.4">LED26G</text>
<text x="42.3" y="85.3" transform="rotate(-90 42.3 85.3)">7</text>
<text x="45.9" y="85.3" transform="rotate(-90 45.9 85.3)">6</text>
<text x="98.8" y="87.2" transform="rotate(-90 98.8 87.2)">4</text>
<text x="226.4" y="89.4">LED_CAT_21_31G</text>
<text x="226.6" y="85.9">LED_CAT_21_31B</text>
<text x="269.5" y="86.4">13</text>
<text x="269.5" y="90">14</text>
<text x="275.1" y="84.7">OC5</text>
<text x="275.1" y="88.2">OC6</text>
<text x="291.9" y="84.7">OC10</text>
<text x="293.9" y="88.2">OC9</text>
<text x="302.2" y="90">15</text>
<text x="302.2" y="86.4">16</text>
<text x="348.5" y="89.4">LED00G</text>
<text x="348.5" y="84.1">LED01B</text>
<text x="364.4" y="84.1">LED09G</text>
<text x="364.4" y="87.7">LED09B</text>
<text x="380.3" y="87.7">LED17G</text>
<text x="396.2" y="85.9">LED26B</text>
<text x="275.1" y="91.7">OC7</text>
<text x="293.9" y="91.7">OC8</text>
<text x="348.5" y="93">LED00B</text>
<text x="364.4" y="93">LED08G</text>
<text x="380.3" y="91.2">LED17B</text>
<text x="396.2" y="91.2">LED25G</text>
<text x="396.2" y="94.7">LED25B</text>
<text x="364.4" y="96.5">LED08B</text>
<text x="380.3" y="96.5">LED16G</text>
<text x="380.3" y="100">LED16B</text>
<text x="396.2" y="100">LED24G</text>
<text x="242.9" y="105.3">DEC_f</text>
<text x="271.6" y="105.8">1</text>
<text x="275.1" y="107.6">IO5</text>
<text x="294.8" y="107.6">IO4</text>
<text x="302.2" y="105.8">28</text>
<text x="323.8" y="105.3">DEC_e</text>
<text x="396.2" y="103.5">LED24B</text>
<text x="242.4" y="108.8">DEC_g</text>
<text x="271.6" y="109.4">2</text>
<text x="271.6" y="112.9">3</text>
<text x="275.1" y="111.1">IO6</text>
<text x="294.8" y="111.1">IO3</text>
<text x="302.2" y="112.9">26</text>
<text x="302.2" y="109.4">27</text>
<text x="323.8" y="108.8">DEC_d</text>
<text x="323.8" y="112.4">DEC_c</text>
<text x="235.2" y="119.4">DEC_DIG01</text>
<text x="235.2" y="115.9">DEC_DIG00</text>
<text x="271.6" y="116.4">4</text>
<text x="271.6" y="119.9">5</text>
<text x="275.1" y="114.7">IO7</text>
<text x="275.1" y="118.2">OC0</text>
<text x="294.1" y="118.2">VCC</text>
<text x="294.8" y="114.7">IO2</text>
<text x="302.2" y="119.9">24</text>
<text x="302.2" y="116.4">25</text>
<text x="323.8" y="119.4">DEC_b</text>
<text x="14.4" y="122.9">DEBUG_NRST</text>
<text x="235.2" y="122.9">DEC_DIG02</text>
<text x="271.6" y="123.5">6</text>
<text x="275.1" y="121.7">OC1</text>
<text x="275.1" y="125.2">OC2</text>
<text x="294.8" y="125.2">IO0</text>
<text x="294.8" y="121.7">IO1</text>
<text x="302.2" y="123.5">23</text>
<text x="323.8" y="122.9">DEC_a</text>
<text x="235.2" y="130">DEC_DIG04</text>
<text x="235.2" y="126.5">DEC_DIG03</text>
<text x="271.6" y="127">7</text>
<text x="271.6" y="130.5">8</text>
<text x="275.1" y="128.8">OC3</text>
<text x="291.9" y="128.8">OC15</text>
<text x="302.2" y="130.5">21</text>
<text x="302.2" y="127">22</text>
<text x="137.5" y="135.8">1</text>
<text x="141" y="137.6">VBAT</text>
<text x="180.7" y="137.6">VDD</text>
<text x="189.3" y="135.8">64</text>
<text x="226.9" y="137.1">CH423_DEC_SDA</text>
<text x="227.5" y="133.5">CH423_DEC_SCL</text>
<text x="269.5" y="137.6">10</text>
<text x="271.6" y="134.1">9</text>
<text x="275.1" y="132.3">OC4</text>
<text x="275.1" y="135.8">SCL</text>
<text x="291.9" y="135.8">OC13</text>
<text x="291.9" y="132.3">OC14</text>
<text x="302.2" y="137.6">19</text>
<text x="302.2" y="134.1">20</text>
<text x="137.5" y="139.3">2</text>
<text x="137.5" y="142.9">3</text>
<text x="141" y="141.1">PC13</text>
<text x="181.3" y="141.1">VSS</text>
<text x="189.3" y="142.9">62</text>
<text x="189.3" y="139.3">63</text>
<text x="269.5" y="141.1">11</text>
<text x="275.1" y="139.3">SDA</text>
<text x="275.1" y="142.9">GND</text>
<text x="291.9" y="142.9">OC11</text>
<text x="291.9" y="139.3">OC12</text>
<text x="302.2" y="141.1">18</text>
<text x="323.8" y="140.6">DEC_DIG11</text>
<text x="137.5" y="146.4">4</text>
<text x="137.5" y="149.9">5</text>
<text x="141" y="144.6">PC14-OSC32_IN</text>
<text x="141" y="148.2">PC15-OSC32_OUT</text>
<text x="181.7" y="148.2">PB8</text>
<text x="181.7" y="144.6">PB9</text>
<text x="189.3" y="149.9">60</text>
<text x="189.3" y="146.4">61</text>
<text x="203.9" y="149.4">DEBUG_BOOT0</text>
<text x="235.2" y="147.6">DEC_DIG06</text>
<text x="235.2" y="144.1">DEC_DIG05</text>
<text x="269.5" y="144.6">12</text>
<text x="269.5" y="148.2">13</text>
<text x="275.1" y="146.4">OC5</text>
<text x="275.1" y="149.9">OC6</text>
<text x="291.9" y="146.4">OC10</text>
<text x="293.9" y="149.9">OC9</text>
<text x="302.2" y="148.2">16</text>
<text x="302.2" y="144.6">17</text>
<text x="323.8" y="144.1">DEC_DIG10</text>
<text x="323.8" y="147.6">DEC_DIG09</text>
<text x="137.5" y="153.5">6</text>
<text x="141" y="151.7">PH0-OSC_IN</text>
<text x="141" y="155.2">PH1-OSC_OUT</text>
<text x="176.6" y="151.7">BOOT0</text>
<text x="181.7" y="155.2">PB7</text>
<text x="189.3" y="153.5">59</text>
<text x="203.9" y="152.9">CH423_BIN_SDA</text>
<text x="235.2" y="151.2">DEC_DIG07</text>
<text x="269.5" y="151.7">14</text>
<text x="275.1" y="153.5">OC7</text>
<text x="293.9" y="153.5">OC8</text>
<text x="302.2" y="151.7">15</text>
<text x="323.8" y="151.2">DEC_DIG08</text>
<text x="43" y="160.5">GND</text>
<text x="87.9" y="160">KEYPAD_OUTPUT_ROW_0</text>
<text x="106.1" y="156.5">DEBUG_NRST</text>
<text x="137.5" y="157">7</text>
<text x="137.5" y="160.5">8</text>
<text x="141" y="158.8">NRST</text>
<text x="181.7" y="158.8">PB6</text>
<text x="189.3" y="160.5">57</text>
<text x="189.3" y="157">58</text>
<text x="203.9" y="156.5">CH423_BIN_SCL</text>
<text x="49.2" y="167.9">GND</text>
<text x="87.9" y="163.5">KEYPAD_OUTPUT_ROW_1</text>
<text x="87.9" y="167">KEYPAD_OUTPUT_ROW_2</text>
<text x="135.5" y="167.6">10</text>
<text x="137.5" y="164">9</text>
<text x="141" y="162.3">PC0</text>
<text x="141" y="165.8">PC1</text>
<text x="181.7" y="165.8">PB4</text>
<text x="181.7" y="162.3">PB5</text>
<text x="189.3" y="167.6">55</text>
<text x="189.3" y="164">56</text>
<text x="203.9" y="167">CH423_DEC_SDA</text>
<text x="203.9" y="163.5">CH423_HEX_SDA</text>
<text x="242.7" y="167">HEX_f</text>
<text x="271.6" y="167.6">1</text>
<text x="302.2" y="167.6">28</text>
<text x="323.8" y="167">HEX_e</text>
<text x="87.9" y="170.6">KEYPAD_OUTPUT_ROW_3</text>
<text x="135.5" y="171.1">11</text>
<text x="141" y="169.3">PC2</text>
<text x="141" y="172.9">PC3</text>
<text x="181.4" y="172.9">PD2</text>
<text x="181.7" y="169.3">PB3</text>
<text x="189.3" y="171.1">54</text>
<text x="242.2" y="170.6">HEX_g</text>
<text x="271.6" y="171.1">2</text>
<text x="275.1" y="169.3">IO5</text>
<text x="275.1" y="172.9">IO6</text>
<text x="294.8" y="172.9">IO3</text>
<text x="294.8" y="169.3">IO4</text>
<text x="302.2" y="171.1">27</text>
<text x="323.8" y="170.6">HEX_d</text>
<text x="135.5" y="174.6">12</text>
<text x="135.5" y="178.2">13</text>
<text x="141" y="176.4">VSSA/VREF-</text>
<text x="141" y="179.9">VDDA/VREF+</text>
<text x="179.6" y="179.9">PC11</text>
<text x="179.6" y="176.4">PC12</text>
<text x="189.3" y="178.2">52</text>
<text x="189.3" y="174.6">53</text>
<text x="235" y="177.6">HEX_DIG00</text>
<text x="271.6" y="174.6">3</text>
<text x="271.6" y="178.2">4</text>
<text x="275.1" y="176.4">IO7</text>
<text x="275.1" y="179.9">OC0</text>
<text x="294.1" y="179.9">VCC</text>
<text x="294.8" y="176.4">IO2</text>
<text x="302.2" y="178.2">25</text>
<text x="302.2" y="174.6">26</text>
<text x="323.8" y="174.1">HEX_c</text>
<text x="112.6" y="184.7">LED_DEC</text>
<text x="113.5" y="181.2">LED_BIN</text>
<text x="135.5" y="181.7">14</text>
<text x="135.5" y="185.2">15</text>
<text x="141" y="183.4">PA0</text>
<text x="179.6" y="183.4">PC10</text>
<text x="189.3" y="185.2">50</text>
<text x="189.3" y="181.7">51</text>
<text x="235" y="184.7">HEX_DIG02</text>
<text x="235" y="181.2">HEX_DIG01</text>
<text x="271.6" y="181.7">5</text>
<text x="271.6" y="185.2">6</text>
<text x="275.1" y="183.4">OC1</text>
<text x="294.8" y="183.4">IO1</text>
<text x="302.2" y="185.2">23</text>
<text x="302.2" y="181.7">24</text>
<text x="323.8" y="181.2">HEX_b</text>
<text x="323.8" y="184.7">HEX_a</text>
<text x="112.4" y="188.2">LED_HEX</text>
<text x="113.1" y="191.7">LED_LSB</text>
<text x="135.5" y="188.7">16</text>
<text x="141" y="187">PA1</text>
<text x="141" y="190.5">PA2</text>
<text x="179.7" y="190.5">PA14</text>
<text x="179.7" y="187">PA15</text>
<text x="189.3" y="188.7">49</text>
<text x="203.9" y="188.2">SWD_SWCLK</text>
<text x="235" y="191.7">HEX_DIG04</text>
<text x="235" y="188.2">HEX_DIG03</text>
<text x="271.6" y="188.7">7</text>
<text x="275.1" y="187">OC2</text>
<text x="275.1" y="190.5">OC3</text>
<text x="291.9" y="190.5">OC15</text>
<text x="294.8" y="187">IO0</text>
<text x="302.2" y="188.7">22</text>
<text x="135.5" y="192.3">17</text>
<text x="135.5" y="195.8">18</text>
<text x="141" y="194">PA3</text>
<text x="141" y="197.6">VSS</text>
<text x="180.7" y="194">VDD</text>
<text x="181.3" y="197.6">VSS</text>
<text x="189.3" y="195.8">47</text>
<text x="189.3" y="192.3">48</text>
<text x="227.3" y="195.3">CH423_HEX_SCL</text>
<text x="271.6" y="192.3">8</text>
<text x="271.6" y="195.8">9</text>
<text x="275.1" y="194">OC4</text>
<text x="275.1" y="197.6">SCL</text>
<text x="291.9" y="197.6">OC13</text>
<text x="291.9" y="194">OC14</text>
<text x="302.2" y="195.8">20</text>
<text x="302.2" y="192.3">21</text>
<text x="92.2" y="202.3">KEYPAD_INPUT_COL_0</text>
<text x="135.5" y="199.3">19</text>
<text x="135.5" y="202.8">20</text>
<text x="141" y="201.1">VDD</text>
<text x="179.7" y="201.1">PA13</text>
<text x="189.3" y="202.8">45</text>
<text x="189.3" y="199.3">46</text>
<text x="203.9" y="202.3">USB_FS_DP</text>
<text x="203.9" y="198.8">SWD_SWDIO</text>
<text x="226.7" y="198.8">CH423_HEX_SDA</text>
<text x="269.5" y="199.3">10</text>
<text x="269.5" y="202.8">11</text>
<text x="275.1" y="201.1">SDA</text>
<text x="291.9" y="201.1">OC12</text>
<text x="302.2" y="202.8">18</text>
<text x="302.2" y="199.3">19</text>
<text x="92.2" y="205.8">KEYPAD_INPUT_COL_1</text>
<text x="135.5" y="206.4">21</text>
<text x="135.5" y="209.9">22</text>
<text x="141" y="204.6">PA4</text>
<text x="141" y="208.1">PA5</text>
<text x="179.7" y="208.1">PA11</text>
<text x="179.7" y="204.6">PA12</text>
<text x="189.3" y="209.9">43</text>
<text x="189.3" y="206.4">44</text>
<text x="203.9" y="205.8">USB_FS_DM</text>
<text x="235" y="209.4">HEX_DIG06</text>
<text x="235" y="205.8">HEX_DIG05</text>
<text x="269.5" y="206.4">12</text>
<text x="269.5" y="209.9">13</text>
<text x="275.1" y="204.6">GND</text>
<text x="275.1" y="208.1">OC5</text>
<text x="291.9" y="208.1">OC10</text>
<text x="291.9" y="204.6">OC11</text>
<text x="302.2" y="209.9">16</text>
<text x="302.2" y="206.4">17</text>
<text x="48.2" y="214.7">LED_BIN</text>
<text x="92.2" y="212.9">KEYPAD_INPUT_COL_3</text>
<text x="135.5" y="213.4">23</text>
<text x="141" y="211.7">PA6</text>
<text x="141" y="215.2">PA7</text>
<text x="179.7" y="211.7">PA10</text>
<text x="181.7" y="215.2">PA9</text>
<text x="189.3" y="213.4">42</text>
<text x="235" y="212.9">HEX_DIG07</text>
<text x="269.5" y="213.4">14</text>
<text x="275.1" y="211.7">OC6</text>
<text x="275.1" y="215.2">OC7</text>
<text x="293.9" y="215.2">OC8</text>
<text x="293.9" y="211.7">OC9</text>
<text x="302.2" y="213.4">15</text>
<text x="135.5" y="217">24</text>
<text x="135.5" y="220.5">25</text>
<text x="141" y="218.7">PC4</text>
<text x="181.7" y="218.7">PA8</text>
<text x="189.3" y="220.5">40</text>
<text x="189.3" y="217">41</text>
<text x="203.9" y="216.4">CH423_HEX_SCL</text>
<text x="203.9" y="220">DEBUG_MCO2</text>
<text x="47.3" y="227">LED_DEC</text>
<text x="92.2" y="227">KEYPAD_INPUT_COL_5</text>
<text x="92.2" y="223.5">KEYPAD_INPUT_COL_4</text>
<text x="135.5" y="224">26</text>
<text x="135.5" y="227.5">27</text>
<text x="141" y="222.2">PC5</text>
<text x="141" y="225.8">PB0</text>
<text x="181.6" y="225.8">PC8</text>
<text x="181.6" y="222.2">PC9</text>
<text x="189.3" y="227.5">38</text>
<text x="189.3" y="224">39</text>
<text x="104" y="230.5">DEBUG_BOOT1</text>
<text x="135.5" y="231.1">28</text>
<text x="141" y="229.3">PB1</text>
<text x="141" y="232.8">PB2</text>
<text x="181.6" y="232.8">PC6</text>
<text x="181.6" y="229.3">PC7</text>
<text x="189.3" y="231.1">37</text>
<text x="47.1" y="239.4">LED_HEX</text>
<text x="102.2" y="234.1">CH423_DEC_SCL</text>
<text x="135.5" y="234.6">29</text>
<text x="135.5" y="238.1">30</text>
<text x="141" y="236.4">PB10</text>
<text x="141" y="239.9">VCAP_1</text>
<text x="179.7" y="239.9">PB14</text>
<text x="179.7" y="236.4">PB15</text>
<text x="189.3" y="238.1">35</text>
<text x="189.3" y="234.6">36</text>
<text x="135.5" y="241.7">31</text>
<text x="135.5" y="245.2">32</text>
<text x="141" y="243.4">VSS</text>
<text x="179.7" y="243.4">PB13</text>
<text x="189.3" y="245.2">33</text>
<text x="189.3" y="241.7">34</text>
<text x="47.9" y="251.7">LED_LSB</text>
<text x="141" y="246.9">VDD</text>
<text x="179.7" y="246.9">PB12</text>
</g>
</svg>
